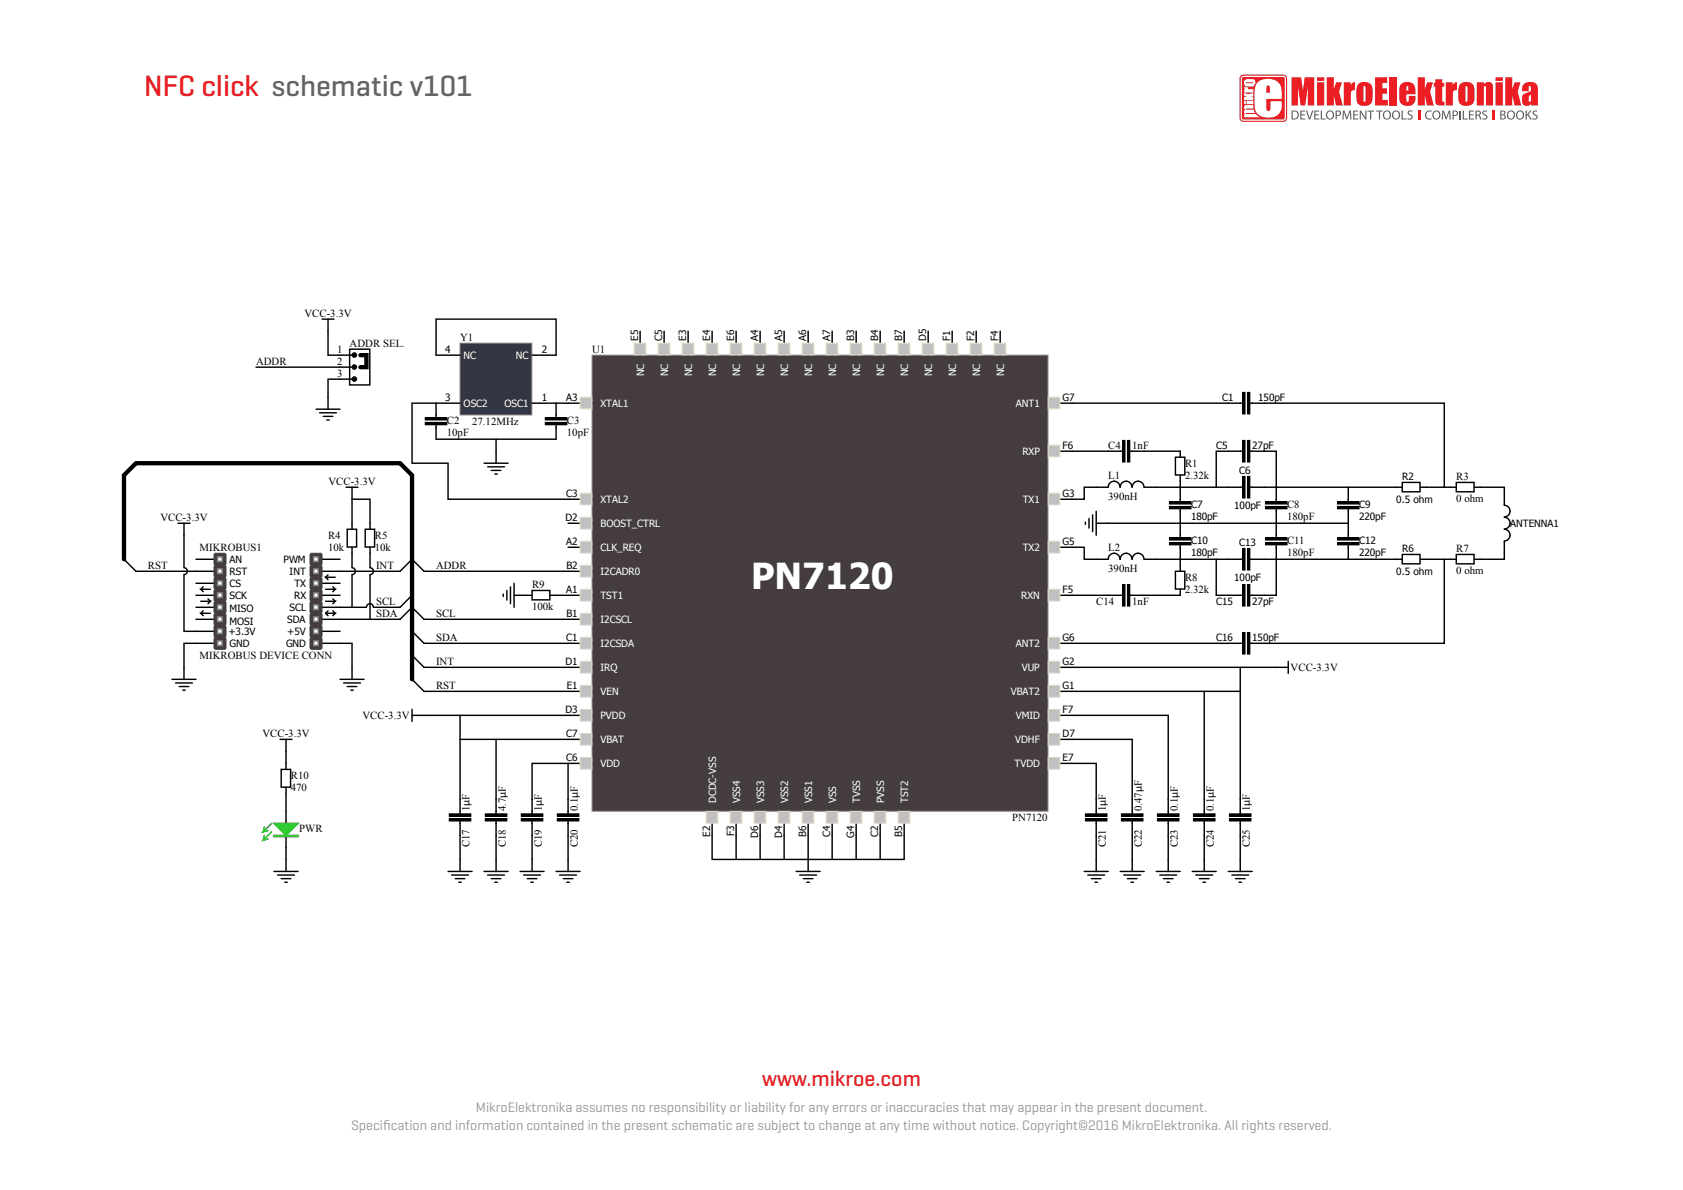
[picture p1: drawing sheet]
<svg xmlns="http://www.w3.org/2000/svg" width="297mm" height="210mm" viewBox="0 0 297 210" stroke-linecap="round" stroke-linejoin="round" font-family="sans-serif">
<!-- layer: Layer 1 -->
<g fill="#ed1d24">
<path d="M218.9 13.4l.5-.2h7a.69 .69 0 0 1 .7 .7v6.9a.69 .69 0 0 1-.7 .7h-7a.69 .69 0 0 1-.7-.7v-6.9z"/>
<path d="M227.9 13.6h1.7l.3 2.4 .3-2.4h1.7v5h-1.1v-3.3l-.5 3.3h-.8l-.4-3.3v3.3h-1.2z"/>
<path d="M234.1 13.6h1.3v2.1l.4-1.2h1l-.5 1.7 .7 2.4h-1.2l-.4-1.8v1.8h-1.3z"/>
<path d="M237.1 14.5h1.3l-.1 .6a.92 .92 0 0 1 .8-.6v1.4l-.5 .1-.2 .3v2.3h-1.3z"/>
<path d="M242.7 13.6h2.1v1h-.8v1h.8v.9h-.8v1.1h.9v1h-2.2z"/>
<path d="M245.2 13.6h1.3v5h-1.3z"/>
<path d="M250.2 13.6h1.2v2.1l.4-1.2h1.1l-.5 1.7 .6 2.4h-1.2l-.4-1.8v1.8h-1.2z"/>
<path d="M253.3 14h1.2v.6h.4v.7h-.4v2.2l.1 .4 .3 .1v.6h-.5a.84 .84 0 0 1-1.1-.9v-2.4h-.3v-.7h.3z"/>
<path d="M255.1 14.5h1.3l-.1 .6a.93 .93 0 0 1 .8-.6v1.4l-.5 .1-.2 .3v2.3h-1.3z"/>
<path d="M260.6 14.5h1.3v.4a.86 .86 0 0 1 1-.4 .86 .86 0 0 1 .6 .9v3.2h-1.3v-3.2l-.1-.2-.2 .2v3.2h-1.3z"/>
<path d="M265.6 13.6h1.3v2.1l.4-1.2h1l-.5 1.7 .7 2.4h-1.2l-.4-1.8v1.8h-1.3z"/>
<path d="M232.4 13.6h1.3v.7h-1.3zM232.4 14.5h1.3v4.1h-1.3z"/>
<path d="M239.7 14.8a1.46 1.46 0 0 1 1.7-.3 1.46 1.46 0 0 1 .8 1.5v1a1.48 1.48 0 0 1-1 1.7 1.48 1.48 0 0 1-1.8-.8v-2.2l.1-.5zM240.7 15.2l-.1 2.3v.4l.2 .1 .2-.2v-2.1l-.1-.4z"/>
<path d="M247.4 14.8a1.5 1.5 0 0 1 1.6-.2 1.5 1.5 0 0 1 .8 1.5v.6h-1.6v1.2l.2 .1 .2-.1v-1h1.2a1.45 1.45 0 0 1-1.3 1.8 1.45 1.45 0 0 1-1.6-1.6l.1-1.8zM248.3 15.2l-.1 .8h.3v-.7z"/>
<path d="M257.7 14.8a1.46 1.46 0 0 1 1.7-.3 1.46 1.46 0 0 1 .8 1.5v1a1.48 1.48 0 0 1-1 1.7 1.48 1.48 0 0 1-1.8-.8v-2.2l.1-.5zM258.7 15.2l-.1 2.3v.4l.2 .1 .2-.2v-2.1l-.1-.4z"/>
<path d="M263.9 13.6h1.3v.7h-1.3zM263.9 14.5h1.3v4.1h-1.3z"/>
<path d="M269 14.8a1.47 1.47 0 0 1 2.4 .6v3.2h-1.2v-.3a.86 .86 0 0 1-1 .3 .86 .86 0 0 1-.6-.9l.1-.9 .8-.4a.67 .67 0 0 0 .6-.4 .67 .67 0 0 0-.1-.8l-.2 .1v.8h-1.2v-.8zM270 16.8a.86 .86 0 0 0 0 1.2l.2-.2v-1.1z"/>
</g>
<g fill="#fff">
<path d="M219.2 13.4l-.3 .5 .1 7.2 .4 .2 7.3-.1 .2-.4v-7.2l-.5-.2zM219.3 13.6h7.1l.3 .1v7.1l-.1 .2-7.2 .1-.2-.2v-7z"/>
<path d="M219.6 17.8v.6h.2v-.6zM219.5 15.4l.3 .4h-.2v.5h1.6v-.6h-.9l-.1-.3zM220 17.8v.6h1.2v-.6zM219.6 16.4v.5l.5 .2h-.5v.6h1.6v-.6h-.6l.6-.2v-.5l-.9 .2zM219.7 18.6l-.2 .4 .2 .4-.2 .3 .2 .4h-.1v.6h2.8l-.8-.6h-1.7v-.2h1.6l-.2-.6-1.4-.1 1.3-.1v-.5zM219.7 14.1a.74 .74 0 0 0-.1 .9 .74 .74 0 0 0 .9 .3l.7-.1 .1-.2a.6 .6 0 0 0 .2-.7 .6 .6 0 0 0-.6-.3h-.9zM219.9 14.6h1.3l-1.1 .1z"/>
<path d="M222 14.5a2.77 2.77 0 0 1 4 .6l.2 1v1.4h-2.7v1.6a.35 .35 0 0 0 .1 .4 .35 .35 0 0 0 .4 0l.2-.5v-1.1h2a2.28 2.28 0 0 1-1.5 2.8 2.47 2.47 0 0 1-3.2-1.5l-.1-3.3 .2-1zM223.5 15.2v1.2h.6l-.1-1.2a.31 .31 0 0 0-.5 0z"/>
</g>
<g fill="#ed1d24">
<path d="M250.3 19.5h.4v1.7h-.4z"/>
<path d="M263.4 19.5h.4v1.7h-.4z"/>
</g>
<g fill="#58595b">
<path d="M229.5 19.5h.8v.2h-.6v.5h.6v.1h-.6v.6h.7v.2h-.9z"/>
<path d="M230.5 19.5h.2l.4 1.4 .4-1.4h.3l-.6 1.6h-.2z"/>
<path d="M231.9 19.5h.9v.2h-.7v.5h.6v.1h-.6v.6h.7v.2h-.9z"/>
<path d="M233.1 19.5h.2v1.4h.7v.2h-.9z"/>
<path d="M237 19.5h.3l.4 1.3 .4-1.3h.3l.1 1.6h-.2l-.1-1.4-.5 1.4h-.1l-.4-1.4-.1 1.4h-.2z"/>
<path d="M238.8 19.5h.9v.2h-.7v.5h.6v.1h-.6v.6h.7v.2h-.9z"/>
<path d="M240 19.5h.2l.8 1.3-.1-1.3h.2v1.6h-.2l-.8-1.3v1.3h-.1z"/>
<path d="M241.3 19.5h1.2v.2h-.5v1.4h-.2v-1.4h-.5z"/>
<path d="M242.9 19.5h1.1v.2h-.5v1.4h-.2v-1.4h-.4z"/>
<path d="M247.3 19.5h.2v1.4h.7v.2h-.9z"/>
<path d="M248.5 19.7a.65 .65 0 0 1 .7-.1v.1h-.3l-.3 .1v.2l.3 .2a.46 .46 0 0 1 .4 .4 .46 .46 0 0 1-.2 .4h-.7v-.2l.6 .1a.26 .26 0 0 0 0-.5h-.2a.45 .45 0 0 1-.3-.7z"/>
<path d="M251.7 19.7a.93 .93 0 0 1 1-.1l-.1 .1a.64 .64 0 0 0-.9 .6 .64 .64 0 0 0 .9 .6l.1 .1a.82 .82 0 0 1-1.1-.2 .82 .82 0 0 1 .1-1.1z"/>
<path d="M254.5 19.5h.3l.4 1.3 .5-1.3h.2l.1 1.6h-.2v-1.4l-.5 1.4h-.2l-.4-1.4-.1 1.4h-.2z"/>
<path d="M257.6 19.5h.2v1.6h-.2z"/>
<path d="M258.1 19.5h.2v1.4h.7v.2h-.9z"/>
<path d="M259.2 19.5h.9v.2h-.7v.5h.6v.1h-.6v.6h.7v.2h-.9z"/>
<path d="M261.6 19.7a.66 .66 0 0 1 .8-.1v.1h-.3l-.3 .1v.2l.3 .2a.46 .46 0 0 1 .4 .4 .46 .46 0 0 1-.2 .4h-.7v-.2l.5 .1a.26 .26 0 0 0 .1-.5h-.2a.45 .45 0 0 1-.4-.7z"/>
<path d="M269.2 19.5h.2v.8l.6-.8h.3l-.6 .7 .6 .9h-.2l-.5-.8-.2 .2v.6h-.2z"/>
<path d="M270.5 19.7a.65 .65 0 0 1 .8-.1l-.1 .1h-.3l-.2 .1v.2l.3 .2a.46 .46 0 0 1 .3 .4 .46 .46 0 0 1-.2 .4h-.7l.1-.2 .5 .1a.26 .26 0 0 0 0-.5h-.1a.45 .45 0 0 1-.4-.7z"/>
<path d="M227.9 19.5a.86 .86 0 0 1 1.1 .2 .86 .86 0 0 1 0 1.2l-.4 .2h-.7zM228.1 19.7v1.2a.66 .66 0 0 0 .9-.6 .66 .66 0 0 0-.9-.6z"/>
<path d="M234.2 19.7a.76 .76 0 0 1 1.1 .1 .76 .76 0 0 1-.2 1.1 .76 .76 0 0 1-1.1-.3l.1-.6zM234.3 19.9a.58 .58 0 0 0 0 .8 .58 .58 0 0 0 .8 .1 .58 .58 0 0 0 .1-.9 .58 .58 0 0 0-.9 0z"/>
<path d="M235.7 19.5a.58 .58 0 0 1 .7 .1 .58 .58 0 0 1 .1 .7l-.6 .2v.6h-.2zM235.9 19.7l.1 .6a.37 .37 0 0 0 .5-.3 .39 .39 0 0 0-.6-.3z"/>
<path d="M244.2 19.7a.76 .76 0 0 1 1.2 .1 .76 .76 0 0 1-.2 1.1 .76 .76 0 0 1-1.1-.3v-.6zM244.4 19.9a.58 .58 0 0 0-.1 .8 .58 .58 0 0 0 .8 .1 .58 .58 0 0 0 .1-.9 .58 .58 0 0 0-.8 0z"/>
<path d="M245.9 19.7a.76 .76 0 0 1 1.1 .1 .76 .76 0 0 1-.2 1.1 .76 .76 0 0 1-1.1-.3v-.6zM246 19.9a.58 .58 0 0 0-.1 .8 .58 .58 0 0 0 .8 .1 .58 .58 0 0 0 .1-.9 .58 .58 0 0 0-.8 0z"/>
<path d="M253 19.7a.76 .76 0 0 1 1.1 .1 .76 .76 0 0 1-.2 1.1 .76 .76 0 0 1-1.1-.3v-.6zM253.1 19.9a.58 .58 0 0 0-.1 .8 .58 .58 0 0 0 .9 .1 .58 .58 0 0 0 0-.9 .58 .58 0 0 0-.8 0z"/>
<path d="M256.3 19.5a.58 .58 0 0 1 .8 .1 .58 .58 0 0 1 .1 .7l-.7 .2v.6h-.2zM256.5 19.7l.1 .6a.38 .38 0 0 0 .5-.3 .39 .39 0 0 0-.6-.3z"/>
<path d="M260.4 19.5a.59 .59 0 0 1 .6 0 .59 .59 0 0 1 .3 .6l-.3 .2 .4 .8a.46 .46 0 0 1-.4-.6l-.4-.1v.7h-.2zM260.6 19.7v.6a.37 .37 0 0 0 .4-.1 .37 .37 0 0 0 .1-.4z"/>
<path d="M264.8 19.5a.52 .52 0 0 1 .6 0 .52 .52 0 0 1 .2 .7h-.2a.47 .47 0 0 1 .3 .7 .47 .47 0 0 1-.6 .2h-.3zM265 19.7v.5a.34 .34 0 0 0 .3-.1 .34 .34 0 0 0 .1-.3zM265 20.3v.6h.3l.2-.3a.43 .43 0 0 0-.5-.3z"/>
<path d="M266.1 19.7a.76 .76 0 0 1 1.1 .1 .76 .76 0 0 1-.1 1.1 .76 .76 0 0 1-1.1-.3v-.6zM266.3 19.9a.58 .58 0 0 0-.1 .8 .58 .58 0 0 0 .8 .1 .58 .58 0 0 0 .1-.9 .58 .58 0 0 0-.8 0z"/>
<path d="M267.7 19.7a.76 .76 0 0 1 1.1 .1 .76 .76 0 0 1-.1 1.1 .76 .76 0 0 1-1.1-.3v-.6zM267.9 19.9a.58 .58 0 0 0-.1 .8 .58 .58 0 0 0 .8 .1 .58 .58 0 0 0 .1-.9 .58 .58 0 0 0-.8 0z"/>
</g>
<g fill="none" stroke="#000" stroke-width=".25">
<path d="M56.8 56.3h2.1M57.9 56.3v6.4h2.1M45.2 64.8h14.8M55.8 72.2h4.2M56.4 72.8h3M57 73.5h1.7M57.7 74.1h.4M60 66.9h-2.1v5.3M87.5 79.6v2.1M189.2 79.6h6.4M21.9 98.7l2.1 2.1h13.8M31.4 92.3h2.1"/>
<path d="M32.5 92.3v7.9a.61 .61 0 0 1 .6 .6 .61 .61 0 0 1-.6 .6M34.6 98.7h3.2M56.8 98.7h3.2M61.1 86h2.1M62.1 97.6v2.6a.61 .61 0 0 1 .6 .6 .61 .61 0 0 1-.6 .6M62.1 92.3v-4.2h3.2v4.2M62.1 86v2.1M65.3 97.6v2.6a.61 .61 0 0 1 .6 .6 .61 .61 0 0 1-.6 .6M85.4 81.7h4.3M86.1 82.4h2.9M86.7 83h1.7M87.3 83.7h.5"/>
<path d="M191.5 92.1v.4M192.2 91.5v1.7M192.8 90.9v2.9M193.4 92.3h14.9M193.4 90.2v4.3M208.3 84.9v1.1M265.5 93.4a1.04 1.04 0 0 1 1 1 1.04 1.04 0 0 1-1 1.1M265.5 91.3a1.04 1.04 0 0 1 1 1 1.04 1.04 0 0 1-1 1.1M265.5 87v2.2a1.04 1.04 0 0 1 1 1 1.04 1.04 0 0 1-1 1M265.5 95.5v2.1M30.4 119.9h4.2M32.5 101.4v10h5.3"/>
<path d="M34.6 109.3h3.2M34.6 105.1h3.2M34.6 102.9h3.2M34.6 107.2h3.2M37.8 113.5h-5.3v6.4M56.8 113.5h5.3v6.4M56.8 109.3h3.2M56.8 100.8h13.8l2.1-2.1 2.1 2.1h25.5M56.8 105.1h3.2M56.8 102.9h3.2M56.8 107.2h3.2M56.8 111.4h3.2"/>
<path d="M60 119.9h4.2M62.1 101.4v5.8M65.3 101.4v7.9M72.7 115.6l2.1 2.2h25.5M72.7 119.9l2.1 2.1h25.5M72.7 111.4l2.1 2.1h25.5M72.7 105.1l-2.1 2.1M88.8 104.8v.5M89.4 104.2v1.7M90.1 103.6v2.9M90.7 105.1h2.1M90.7 102.9v4.3"/>
<path d="M98.1 105.1h2.2M100.3 109.3h-25.5l-2.1-2.1-2.1 2.1M189.2 113.5h27.5M189.2 105.1h6.4M189.2 117.8h29.7v4.2M225.2 117.8h2.1M227.3 116.7v2.1M31 120.5h3M31.6 121.2h1.7M32.3 121.8h.4M49.4 130.5h2.1M50.5 130.5v4.2"/>
<path d="M60.6 120.5h3M61.3 121.2h1.7M61.9 121.8h.4M72.7 126.2h2.1M72.7 125.2v2.1M87.5 130.5v10.6M189.2 134.7h4.2v6.4M189.2 126.2h17v14.9M189.2 130.5h10.6v10.6M212.5 122v19.1M48.4 153.8h4.2M49 154.4h3"/>
<path d="M49.6 155.1h1.7M50.3 155.7h.4M50.5 140v3.2M50.5 149.5v4.3M79.1 153.8h4.2M79.7 154.4h3M80.3 155.1h1.7M81 155.7h.4M81.2 147.4v6.4M85.4 153.8h4.3M86.1 154.4h2.9M86.7 155.1h1.7"/>
<path d="M87.3 155.7h.5M87.5 151.7v2.1M91.8 153.8h4.2M92.4 154.4h3M93 155.1h1.7M93.7 155.7h.4M93.9 151.7v2.1M98.1 153.8h4.3M98.8 154.4h2.9M99.4 155.1h1.7M100 155.7h.5M100.3 147.4v6.4"/>
<path d="M129.9 147.4v4.3M134.1 147.4v4.3M138.4 147.4v4.3M140.5 153.8h4.2M141.1 154.4h3M141.8 155.1h1.7M142.4 155.7h.4M142.6 147.4v6.4M146.8 147.4v4.3M151.1 147.4v4.3M155.3 147.4v4.3M191.3 153.8h4.3"/>
<path d="M192 154.4h2.9M192.6 155.1h1.7M193.2 155.7h.5M193.4 147.4v6.4M197.7 153.8h4.2M198.3 154.4h3M199 155.1h1.7M199.6 155.7h.4M199.8 147.4v6.4M204 153.8h4.3M204.7 154.4h2.9M205.3 155.1h1.7"/>
<path d="M205.9 155.7h.5M206.2 147.4v6.4M210.4 153.8h4.2M211 154.4h3M211.7 155.1h1.7M212.3 155.7h.4M212.5 147.4v6.4M216.7 153.8h4.3M217.4 154.4h2.9M218 155.1h1.7M218.7 155.7h.4M218.9 151.7v2.1"/>
</g>
<path d="M21.9 98.7v-14.8l2.1-2.2h46.6l2.1 2.2v36" fill="none" stroke="#000" stroke-width=".76"/>
<path d="M37.8 97.8l.2-.2h1.7l.2 .2v1.7l-.2 .3h-1.7l-.2-.3z" fill-rule="evenodd" fill="#443c3e"/>
<path d="M37.8 97.8l.2-.2h1.7l.2 .2v1.7l-.2 .3h-1.7l-.2-.3z" fill="none" stroke="#443c3e" stroke-width=".18"/>
<path d="M37.8 100l.2-.2h1.7l.2 .2v1.7l-.2 .2h-1.7l-.2-.2z" fill-rule="evenodd" fill="#443c3e"/>
<path d="M37.8 100l.2-.2h1.7l.2 .2v1.7l-.2 .2h-1.7l-.2-.2z" fill="none" stroke="#443c3e" stroke-width=".18"/>
<g fill="#fff" stroke="#808080" stroke-width=".25">
<path d="M38.4 98.3h.8v.8h-.8z"/>
<path d="M38.4 100.4h.8v.8h-.8z"/>
</g>
<path d="M37.8 102.1l.2-.2h1.7l.2 .2v1.7l-.2 .2h-1.7l-.2-.2z" fill-rule="evenodd" fill="#443c3e"/>
<path d="M37.8 102.1l.2-.2h1.7l.2 .2v1.7l-.2 .2h-1.7l-.2-.2z" fill="none" stroke="#443c3e" stroke-width=".18"/>
<path d="M37.8 104.2l.2-.2h1.7l.2 .2v1.7l-.2 .2h-1.7l-.2-.2z" fill-rule="evenodd" fill="#443c3e"/>
<path d="M37.8 104.2l.2-.2h1.7l.2 .2v1.7l-.2 .2h-1.7l-.2-.2z" fill="none" stroke="#443c3e" stroke-width=".18"/>
<g fill="#fff" stroke="#808080" stroke-width=".25">
<path d="M38.4 102.5h.8v.8h-.8z"/>
<path d="M38.4 104.6h.8v.8h-.8z"/>
</g>
<path d="M37.8 106.3l.2-.2h1.7l.2 .2v1.7l-.2 .2h-1.7l-.2-.2z" fill-rule="evenodd" fill="#443c3e"/>
<path d="M37.8 106.3l.2-.2h1.7l.2 .2v1.7l-.2 .2h-1.7l-.2-.2z" fill="none" stroke="#443c3e" stroke-width=".18"/>
<path d="M37.8 108.4l.2-.2h1.7l.2 .2v1.7l-.2 .2h-1.7l-.2-.2z" fill-rule="evenodd" fill="#443c3e"/>
<path d="M37.8 108.4l.2-.2h1.7l.2 .2v1.7l-.2 .2h-1.7l-.2-.2z" fill="none" stroke="#443c3e" stroke-width=".18"/>
<g fill="#fff" stroke="#808080" stroke-width=".25">
<path d="M38.4 106.7h.8v.9h-.8z"/>
<path d="M38.4 108.9h.8v.8h-.8z"/>
</g>
<path d="M38 110.3h1.7l.2 .3v1.7l-.2 .2h-1.7l-.2-.2v-1.7z" fill-rule="evenodd" fill="#443c3e"/>
<path d="M37.8 110.6l.2-.3h1.7l.2 .3v1.7l-.2 .2h-1.7l-.2-.2z" fill="none" stroke="#443c3e" stroke-width=".18"/>
<path d="M37.8 112.7l.2-.2h1.7l.2 .2v1.7l-.2 .2h-1.7l-.2-.2z" fill-rule="evenodd" fill="#443c3e"/>
<path d="M37.8 112.7l.2-.2h1.7l.2 .2v1.7l-.2 .2h-1.7l-.2-.2z" fill="none" stroke="#443c3e" stroke-width=".18"/>
<g fill="#fff" stroke="#808080" stroke-width=".25">
<path d="M38.4 111h.8v.8h-.8z"/>
<path d="M38.4 113.1h.8v.8h-.8z"/>
</g>
<path d="M54.7 97.8l.2-.2h1.7l.2 .2v1.7l-.2 .3h-1.7l-.2-.3z" fill-rule="evenodd" fill="#443c3e"/>
<path d="M54.7 97.8l.2-.2h1.7l.2 .2v1.7l-.2 .3h-1.7l-.2-.3z" fill="none" stroke="#443c3e" stroke-width=".18"/>
<path d="M54.9 99.8h1.7l.2 .2v1.7l-.2 .2h-1.7l-.2-.2v-1.7z" fill-rule="evenodd" fill="#443c3e"/>
<path d="M54.7 100l.2-.2h1.7l.2 .2v1.7l-.2 .2h-1.7l-.2-.2z" fill="none" stroke="#443c3e" stroke-width=".18"/>
<g fill="#fff" stroke="#808080" stroke-width=".25">
<path d="M55.3 98.3h.9v.8h-.9z"/>
<path d="M55.3 100.4h.9v.8h-.9z"/>
</g>
<path d="M54.9 101.9h1.7l.2 .2v1.7l-.2 .2h-1.7l-.2-.2v-1.7z" fill-rule="evenodd" fill="#443c3e"/>
<path d="M54.7 102.1l.2-.2h1.7l.2 .2v1.7l-.2 .2h-1.7l-.2-.2z" fill="none" stroke="#443c3e" stroke-width=".18"/>
<path d="M54.9 104h1.7l.2 .2v1.7l-.2 .2h-1.7l-.2-.2v-1.7z" fill-rule="evenodd" fill="#443c3e"/>
<path d="M54.7 104.2l.2-.2h1.7l.2 .2v1.7l-.2 .2h-1.7l-.2-.2z" fill="none" stroke="#443c3e" stroke-width=".18"/>
<g fill="#fff" stroke="#808080" stroke-width=".25">
<path d="M55.3 102.5h.9v.8h-.9z"/>
<path d="M55.3 104.6h.9v.8h-.9z"/>
</g>
<path d="M54.9 106.1h1.7l.2 .2v1.7l-.2 .2h-1.7l-.2-.2v-1.7z" fill-rule="evenodd" fill="#443c3e"/>
<path d="M54.7 106.3l.2-.2h1.7l.2 .2v1.7l-.2 .2h-1.7l-.2-.2z" fill="none" stroke="#443c3e" stroke-width=".18"/>
<path d="M54.9 108.2h1.7l.2 .2v1.7l-.2 .2h-1.7l-.2-.2v-1.7z" fill-rule="evenodd" fill="#443c3e"/>
<path d="M54.7 108.4l.2-.2h1.7l.2 .2v1.7l-.2 .2h-1.7l-.2-.2z" fill="none" stroke="#443c3e" stroke-width=".18"/>
<g fill="#fff" stroke="#808080" stroke-width=".25">
<path d="M55.3 106.7h.9v.9h-.9z"/>
<path d="M55.3 108.9h.9v.8h-.9z"/>
</g>
<path d="M54.9 110.3h1.7l.2 .3v1.7l-.2 .2h-1.7l-.2-.2v-1.7z" fill-rule="evenodd" fill="#443c3e"/>
<path d="M54.9 110.3h1.7l.2 .3v1.7l-.2 .2h-1.7l-.2-.2v-1.7z" fill="none" stroke="#443c3e" stroke-width=".18"/>
<path d="M54.7 112.7l.2-.2h1.7l.2 .2v1.7l-.2 .2h-1.7l-.2-.2z" fill-rule="evenodd" fill="#443c3e"/>
<path d="M54.7 112.7l.2-.2h1.7l.2 .2v1.7l-.2 .2h-1.7l-.2-.2z" fill="none" stroke="#443c3e" stroke-width=".18"/>
<g fill="#fff" stroke="#808080" stroke-width=".25">
<path d="M55.3 111h.9v.8h-.9z"/>
<path d="M55.3 113.1h.9v.8h-.9z"/>
</g>
<g fill="none" stroke="#000" stroke-width=".25">
<path d="M60 62.7h2.1M60 64.8h2.1M60 66.9h2.1M61.7 61.6h3.6v6.3h-3.6zM77 71.1v2.6M77 75v2.5M98.1 71.1v2.6M98.1 75v2.5M61.3 93.4h1.6v3.1h-1.6zM62.1 92.3v1.1M62.1 96.6v1M64.5 93.4h1.6v3.1h-1.6z"/>
<path d="M65.3 92.3v1.1M65.3 96.6v1M35.4 106.1h1.7l-.4 .4M35.9 107.8l-.5 .4M35.9 103.6l-.5 .4M36.7 105.7l.4 .4M37.1 108.2h-1.7l.5 .5M37.1 104h-1.7l.5 .4M57.5 104h1.7l-.5 .4M57.5 106.1h1.7l-.5 .4M57.5 108.2h1.7l-.5 .5M57.5 108.2l.4 .5"/>
<path d="M57.9 101.4l-.4 .5M57.9 107.8l-.4 .4M58.7 103.6l.5 .4M58.7 105.7l.5 .4M58.7 107.8l.5 .4M59.2 101.9h-1.7l.4 .4M60 109.3h10.6M65.9 107.2a.61 .61 0 0 0-.6-.7 .61 .61 0 0 0-.6 .7h-4.7M65.9 107.2h4.7M49.6 135.8h1.7v3.1h-1.7zM50.5 134.7v1.1M50.5 139v1"/>
<path d="M50.5 143.2v2.1M50.5 147.4v2.1"/>
</g>
<path d="M63.6 62.7h1.1v2.1h-1.1" fill="none" stroke="#000" stroke-width=".76"/>
<g fill="#000" stroke="#000" stroke-width=".18">
<path d="M62.2 62.4a.4 .4 0 0 0 .2 .6 .4 .4 0 0 0 .5-.3h-.4h.4a.4 .4 0 0 0-.3-.4 .4 .4 0 0 0-.4 .1zM62.5 62.7h.4z" fill-rule="evenodd"/>
<path d="M62.2 64.6a.4 .4 0 0 0 .2 .6 .4 .4 0 0 0 .5-.4h-.4h.4a.4 .4 0 0 0-.3-.4 .4 .4 0 0 0-.4 .2zM62.5 64.8h.4z" fill-rule="evenodd"/>
<path d="M62.2 66.7a.4 .4 0 0 0 .2 .6 .4 .4 0 0 0 .5-.4h-.4h.4a.4 .4 0 0 0-.3-.4 .4 .4 0 0 0-.4 .2zM62.5 66.9h.4z" fill-rule="evenodd"/>
</g>
<path d="M75 74.8h3.9M75 73.9h3.9M96.2 74.8h3.8M96.2 73.9h3.8" fill="none" stroke="#000" stroke-width=".42"/>
<path d="M75 74.5h3.9v.5h-3.9zM75 73.7h3.9v.4h-3.9zM96.2 74.5h3.8v.5h-3.8zM96.2 73.7h3.8v.4h-3.8z" fill="none" stroke="#000" stroke-width=".18"/>
<path d="M48.4 147.5h4.2" fill="none" stroke="#00bf00" stroke-width=".21"/>
<path d="M48.4 147.4h4.2v.2h-4.2z" fill="none" stroke="#00bf00" stroke-width=".25"/>
<path d="M48.4 145.3h4.2l-2.1 2.1z" fill="#00bf00"/>
<path d="M46.7 147.4l-.3 .9M46.7 145.9l-.3 .9M47.9 146.8l-1.5 1.5 .9-.2M47.9 145.3l-1.5 1.5 .9-.2M48.4 145.3h4.2l-2.1 2.1z" fill="none" stroke="#00bf00" stroke-width=".25"/>
<g fill="none" stroke="#000" stroke-width=".25">
<path d="M195.6 79.6h2.5M199.4 79.6h2.5M92.8 105.1h1.1M93.9 104.2h3.1v1.7h-3.1zM97.1 105.1h1M195.6 105.1h2.5M199.4 105.1h2.5M74.8 126.2h6.4M81.2 130.5h19.1M100.3 126.2h-19.1v17.4M189.2 122h29.7v21.6M81.2 144.9v2.5"/>
<path d="M87.5 141.1v2.5M87.5 144.9v6.8M93.9 143.6v-8.9h6.4v8.9M93.9 144.9v6.8M100.3 144.9v2.5M125.7 147.4v4.3h33.9v-4.3M193.4 141.1v2.5M193.4 144.9v2.5M199.8 141.1v2.5M199.8 144.9v2.5M206.2 141.1v2.5M206.2 144.9v2.5"/>
<path d="M212.5 141.1v2.5M212.5 144.9v2.5M218.9 144.9v6.8"/>
</g>
<g fill="none" stroke="#000" stroke-width=".42">
<path d="M198.3 77.7v3.8M199.2 77.7v3.8M198.3 103.1v3.9M199.2 103.1v3.9M79.3 144.7h3.8M79.3 143.8h3.8M85.6 144.7h3.8M85.6 143.8h3.8M92 144.7h3.8M92 143.8h3.8M98.3 144.7h3.9M98.3 143.8h3.9"/>
<path d="M191.5 144.7h3.9M191.5 143.8h3.9M197.9 144.7h3.8M197.9 143.8h3.8M204.3 144.7h3.8M204.3 143.8h3.8M210.6 144.7h3.8M210.6 143.8h3.8M217 144.7h3.8M217 143.8h3.8"/>
</g>
<g fill="none" stroke="#000" stroke-width=".18">
<path d="M198.1 77.7h.4v3.8h-.4zM199 77.7h.4v3.8h-.4zM198.1 103.1h.4v3.9h-.4zM199 103.1h.4v3.9h-.4zM79.3 144.5h3.8v.4h-3.8zM79.3 143.6h3.8v.4h-3.8zM85.6 144.5h3.8v.4h-3.8zM85.6 143.6h3.8v.4h-3.8zM92 144.5h3.8v.4h-3.8zM92 143.6h3.8v.4h-3.8zM98.3 144.5h3.9v.4h-3.9zM98.3 143.6h3.9v.4h-3.9z"/>
<path d="M191.5 144.5h3.9v.4h-3.9zM191.5 143.6h3.9v.4h-3.9zM197.9 144.5h3.8v.4h-3.8zM197.9 143.6h3.8v.4h-3.8zM204.3 144.5h3.8v.4h-3.8zM204.3 143.6h3.8v.4h-3.8zM210.6 144.5h3.8v.4h-3.8zM210.6 143.6h3.8v.4h-3.8zM217 144.5h3.8v.4h-3.8zM217 143.6h3.8v.4h-3.8z"/>
</g>
<path d="M104.5 62.7h80.4v80.4h-80.4z" fill="#443c3e" stroke="#808080" stroke-width=".18"/>
<path d="M113 58.4v4.3M117.2 58.4v4.3M121.4 58.4v4.3M125.7 58.4v4.3M129.9 58.4v4.3M134.1 58.4v4.3M138.4 58.4v4.3M142.6 58.4v4.3" fill="none" stroke="#000" stroke-width=".25"/>
<g fill="#c0c0c0" stroke="#e5dec5" stroke-width=".18">
<path d="M111.9 60.6h2.1v2h-2.1z"/>
<path d="M116.1 60.6h2.1v2h-2.1z"/>
<path d="M120.4 60.6h2v2h-2z"/>
<path d="M124.6 60.6h2.1v2h-2.1z"/>
<path d="M128.8 60.6h2.1v2h-2.1z"/>
<path d="M133.1 60.6h2.1v2h-2.1z"/>
<path d="M137.3 60.6h2.1v2h-2.1z"/>
<path d="M141.6 60.6h2v2h-2z"/>
</g>
<path d="M146.8 58.4v4.3M151.1 58.4v4.3M155.3 58.4v4.3M159.6 58.4v4.3" fill="none" stroke="#000" stroke-width=".25"/>
<g fill="#c0c0c0" stroke="#e5dec5" stroke-width=".18">
<path d="M145.8 60.6h2.1v2h-2.1z"/>
<path d="M150 60.6h2.1v2h-2.1z"/>
<path d="M154.3 60.6h2v2h-2z"/>
<path d="M158.5 60.6h2.1v2h-2.1z"/>
</g>
<path d="M163.8 58.4v4.3M168 58.4v4.3M172.3 58.4v4.3M176.5 58.4v4.3" fill="none" stroke="#000" stroke-width=".25"/>
<g fill="#c0c0c0" stroke="#e5dec5" stroke-width=".18">
<path d="M162.7 60.6h2.1v2h-2.1z"/>
<path d="M167 60.6h2v2h-2z"/>
<path d="M171.2 60.6h2.1v2h-2.1z"/>
<path d="M175.4 60.6h2.1v2h-2.1z"/>
</g>
<path d="M100.3 105.1h4.2M100.3 109.3h4.2M100.3 113.5h4.2M100.3 117.8h4.2M100.3 134.7h4.2M100.3 126.2h4.2M100.3 130.5h4.2M100.3 122h4.2" fill="none" stroke="#000" stroke-width=".25"/>
<g fill="#c0c0c0" stroke="#e5dec5" stroke-width=".18">
<path d="M102.4 133.7h2v2h-2z"/>
<path d="M102.4 129.4h2v2.1h-2z"/>
<path d="M102.4 125.2h2v2.1h-2z"/>
<path d="M102.4 120.9h2v2.1h-2z"/>
<path d="M102.4 116.7h2v2.1h-2z"/>
<path d="M102.4 112.5h2v2h-2z"/>
<path d="M102.4 108.2h2v2.1h-2z"/>
<path d="M102.4 104h2v2.1h-2z"/>
</g>
<path d="M100.3 88.1h4.2M100.3 92.3h4.2M100.3 96.6h4.2M100.3 100.8h4.2" fill="none" stroke="#000" stroke-width=".25"/>
<g fill="#c0c0c0" stroke="#e5dec5" stroke-width=".18">
<path d="M102.4 99.8h2v2h-2z"/>
<path d="M102.4 95.5h2v2.1h-2z"/>
<path d="M102.4 91.3h2v2.1h-2z"/>
<path d="M102.4 87h2v2.1h-2z"/>
</g>
<path d="M100.3 71.1h4.2" fill="none" stroke="#000" stroke-width=".25"/>
<path d="M102.4 70.1h2v2.1h-2z" fill="#c0c0c0" stroke="#e5dec5" stroke-width=".18"/>
<path d="M146.8 143.2v4.2M151.1 143.2v4.2M155.3 143.2v4.2M159.6 143.2v4.2" fill="none" stroke="#000" stroke-width=".25"/>
<g fill="#c0c0c0" stroke="#e5dec5" stroke-width=".18">
<path d="M158.5 143.2h2.1v2.1h-2.1z"/>
<path d="M154.3 143.2h2v2.1h-2z"/>
<path d="M150 143.2h2.1v2.1h-2.1z"/>
<path d="M145.8 143.2h2.1v2.1h-2.1z"/>
</g>
<path d="M129.9 143.2v4.2M134.1 143.2v4.2M138.4 143.2v4.2M142.6 143.2v4.2" fill="none" stroke="#000" stroke-width=".25"/>
<g fill="#c0c0c0" stroke="#e5dec5" stroke-width=".18">
<path d="M141.6 143.2h2v2.1h-2z"/>
<path d="M137.3 143.2h2.1v2.1h-2.1z"/>
<path d="M133.1 143.2h2.1v2.1h-2.1z"/>
<path d="M128.8 143.2h2.1v2.1h-2.1z"/>
</g>
<path d="M125.7 143.2v4.2" fill="none" stroke="#000" stroke-width=".25"/>
<path d="M124.6 143.2h2.1v2.1h-2.1z" fill="#c0c0c0" stroke="#e5dec5" stroke-width=".18"/>
<path d="M185 71.1h4.2M185 79.6h4.2M185 96.6h4.2M185 88.1h4.2" fill="none" stroke="#000" stroke-width=".25"/>
<g fill="#c0c0c0" stroke="#e5dec5" stroke-width=".18">
<path d="M185 70.1h2.1v2.1h-2.1z"/>
<path d="M185 78.6h2.1v2h-2.1z"/>
<path d="M185 87h2.1v2.1h-2.1z"/>
<path d="M185 95.5h2.1v2.1h-2.1z"/>
</g>
<path d="M185 117.8h4.2M185 113.5h4.2M185 105.1h4.2" fill="none" stroke="#000" stroke-width=".25"/>
<g fill="#c0c0c0" stroke="#e5dec5" stroke-width=".18">
<path d="M185 104h2.1v2.1h-2.1z"/>
<path d="M185 112.5h2.1v2h-2.1z"/>
<path d="M185 116.7h2.1v2.1h-2.1z"/>
</g>
<path d="M185 134.7h4.2M185 130.5h4.2M185 126.2h4.2M185 122h4.2" fill="none" stroke="#000" stroke-width=".25"/>
<g fill="#c0c0c0" stroke="#e5dec5" stroke-width=".18">
<path d="M185 120.9h2.1v2.1h-2.1z"/>
<path d="M185 125.2h2.1v2.1h-2.1z"/>
<path d="M185 129.4h2.1v2.1h-2.1z"/>
<path d="M185 133.7h2.1v2h-2.1z"/>
</g>
<g fill="none" stroke="#000" stroke-width=".25">
<path d="M77 77.5h21.1M77 71.1h-4.3v10.6h6.4v6.4h21.2M77 62.7v-6.4h21.1v6.4M87.5 77.5v2.1M98.1 71.1h2.2M189.2 71.1h27.5M201.9 79.6h6.4v1.1M216.7 79.6h-2.1v6.4M223.1 71.1h31.8v14.9M223.1 79.6h2.1v6.4M189.2 96.6h2.1v2.1h4.3a1.04 1.04 0 0 1 1-1.1 1.04 1.04 0 0 1 1 1.1M197.6 86a1.04 1.04 0 0 0-1-1.1 1.04 1.04 0 0 0-1 1.1h-4.3v2.1h-2.1"/>
<path d="M199.8 86a1.04 1.04 0 0 0-1.1-1.1 1.04 1.04 0 0 0-1 1.1M199.8 98.7a1.04 1.04 0 0 0-1.1-1.1 1.04 1.04 0 0 0-1 1.1M201.9 86a1.04 1.04 0 0 0-1.1-1.1 1.04 1.04 0 0 0-1 1.1M201.9 98.7a1.04 1.04 0 0 0-1.1-1.1 1.04 1.04 0 0 0-1 1.1M201.9 98.7h6.4v2.1M201.9 86h2.1M207.4 80.7h1.7v3.1h-1.7zM208.3 83.9v1M214.6 98.7v6.4h2.1M225.2 98.7v6.4h-2.1M229.5 92.3h8.4M254.9 98.7v14.8h-31.8"/>
<path d="M255.9 86h1.1M255.9 98.7h1.1M257 85.1h3.1v1.7h-3.1zM257 97.8h3.1v1.7h-3.1zM260.2 86h5.3v1M265.5 97.6v1.1h-5.3M207.4 100.8h1.7v3.1h-1.7zM208.3 104v1.1h-6.4M218.9 117.8h6.3"/>
</g>
<path d="M81.2 60.6h12.7v12.6h-12.7z" fill="#323543" stroke="#808080" stroke-width=".18"/>
<g fill="none" stroke="#000" stroke-width=".25">
<path d="M77 71.1h4.2M77 62.7h4.2M93.9 71.1h4.2M93.9 62.7h4.2M216.7 71.1h2.6M216.7 79.6h2.6M220.6 71.1h2.5M220.6 79.6h2.5M204 86h15.3M208.3 96.2v2.5h11M208.3 92.3h21.2M208.3 86v2.5"/>
<path d="M208.3 89.8v5.1M220.6 86h26.9M220.6 98.7h26.9M225.2 86v2.5M225.2 89.8v5.1M225.2 96.2v2.5M237.9 86v2.5M237.9 89.8v5.1M237.9 96.2v2.5M247.5 85.1h3.1v1.7h-3.1zM247.5 97.8h3.1v1.7h-3.1zM250.6 86h5.3"/>
<path d="M250.6 98.7h5.3M216.7 105.1h2.6M216.7 113.5h2.6M220.6 105.1h2.5M220.6 113.5h2.5"/>
</g>
<g fill="none" stroke="#000" stroke-width=".42">
<path d="M219.5 69.2v3.9M219.5 77.7v3.8M220.3 69.2v3.9M220.3 77.7v3.8M206.4 89.6h3.8M206.4 88.7h3.8M206.4 95.9h3.8M206.4 95.1h3.8M219.5 84.1v3.8M219.5 96.8v3.8M220.3 84.1v3.8M220.3 96.8v3.8"/>
<path d="M223.3 89.6h3.8M223.3 88.7h3.8M223.3 95.9h3.8M223.3 95.1h3.8M236 89.6h3.8M236 88.7h3.8M236 95.9h3.8M236 95.1h3.8M219.5 103.1v3.9M219.5 111.6v3.8M220.3 103.1v3.9M220.3 111.6v3.8"/>
</g>
<g fill="none" stroke="#000" stroke-width=".18">
<path d="M219.3 77.7h.4v3.8h-.4zM219.3 69.2h.4v3.9h-.4zM220.1 77.7h.5v3.8h-.5zM220.1 69.2h.5v3.9h-.5zM206.4 89.4h3.8v.4h-3.8zM206.4 88.5h3.8v.4h-3.8zM206.4 95.7h3.8v.5h-3.8zM206.4 94.9h3.8v.4h-3.8zM219.3 84.1h.4v3.8h-.4zM219.3 96.8h.4v3.8h-.4zM220.1 84.1h.5v3.8h-.5zM220.1 96.8h.5v3.8h-.5z"/>
<path d="M223.3 89.4h3.8v.4h-3.8zM223.3 88.5h3.8v.4h-3.8zM223.3 95.7h3.8v.5h-3.8zM223.3 94.9h3.8v.4h-3.8zM236 89.4h3.8v.4h-3.8zM236 88.5h3.8v.4h-3.8zM236 95.7h3.8v.5h-3.8zM236 94.9h3.8v.4h-3.8zM219.3 103.1h.4v3.9h-.4zM219.3 111.6h.4v3.8h-.4zM220.1 103.1h.5v3.9h-.5zM220.1 111.6h.5v3.8h-.5z"/>
</g>
<text font-size="6.3" fill="#fff" x="132.6" y="104">PN7120</text>
<text font-size="5.3" fill="#ed1d24" x="25.4" y="16.9">NFC click schematic v101</text>
<text font-size="3.9" fill="#ed1d24" x="134.5" y="191.6">www.mikroe.com</text>
<g font-size="2.5" fill="#939399">
<text x="84" y="196.2">MikroElektronika assumes no responsibility or liability for any errors or inaccuracies that may appear in the present document.</text>
<text x="62" y="199.4">Specif</text>
<text x="67.6" y="199.4">ication and information contained in the present schematic are subject to change at any time without notice. Copyright©2016 MikroElektronika. All rights reserved.</text>
</g>
<g font-size="1.9">
<text x="53.7" y="55.9">VCC-3.3V</text>
<text x="45.2" y="64.4">ADDR</text>
<text x="59.5" y="62.3">1</text>
<text x="59.5" y="64.4">2</text>
<text x="61.7" y="61.2">ADDR SEL.</text>
<text x="81.2" y="60.1">Y1</text>
<text x="104.5" y="62.3">U1</text>
<text x="59.5" y="66.5">3</text>
<text x="78.9" y="74.8">C2</text>
<text x="78.9" y="76.9">10pF</text>
<text x="83.3" y="75">27.12MHz</text>
<text x="100" y="74.8">C3</text>
<text x="100" y="76.9">10pF</text>
<text x="195.6" y="79.2">C4</text>
<text x="199.8" y="79.2">1nF</text>
<text x="209.1" y="82.4">R1</text>
<text x="58" y="85.6">VCC-3.3V</text>
<text x="195.6" y="84.5">L1</text>
<text x="195.6" y="88.3">390nH</text>
<text x="209.1" y="84.5">2.32k</text>
<text x="227.1" y="89.6">C8</text>
<text x="257" y="84.7">R3</text>
<text x="257" y="88.5">0 ohm</text>
<text x="28.3" y="91.9">VCC-3.3V</text>
<text x="57.9" y="95.1">R4</text>
<text x="66.1" y="95.1">R5</text>
<text x="227.1" y="91.7">180pF</text>
<text x="227.1" y="95.9">C11</text>
<text x="26.1" y="100.4">RST</text>
<text x="35.2" y="97.2">MIKROBUS1</text>
<text x="57.9" y="97.2">10k</text>
<text x="66.1" y="97.2">10k</text>
<text x="66.4" y="100.4">INT</text>
<text x="77" y="100.4">ADDR</text>
<text x="195.6" y="97.2">L2</text>
<text x="195.6" y="101">390nH</text>
<text x="227.1" y="98.1">180pF</text>
<text x="257" y="97.4">R7</text>
<text x="257" y="101.2">0 ohm</text>
<text x="66.4" y="106.7">SCL</text>
<text x="93.9" y="103.8">R9</text>
<text x="93.9" y="107.6">100k</text>
<text x="193.4" y="106.7">C14</text>
<text x="199.8" y="106.7">1nF</text>
<text x="209.1" y="102.5">R8</text>
<text x="209.1" y="104.6">2.32k</text>
<text x="66.4" y="108.9">SDA</text>
<text x="77" y="108.9">SCL</text>
<text x="77" y="113.1">SDA</text>
<text x="35.2" y="116.3">MIKROBUS DEVICE CONN</text>
<text x="77" y="117.3">INT</text>
<text x="227.8" y="118.4">VCC-3.3V</text>
<text x="77" y="121.6">RST</text>
<text x="46.3" y="130.1">VCC-3.3V</text>
<text x="64" y="126.9">VCC-3.3V</text>
<text x="51.3" y="137.5">R10</text>
<text x="51.3" y="139.6">470</text>
<text x="82.9" y="143.2" transform="rotate(-90 82.9 143.2)">1µF</text>
<text x="89.2" y="143.2" transform="rotate(-90 89.2 143.2)">4.7µF</text>
<text x="95.6" y="143.2" transform="rotate(-90 95.6 143.2)">1µF</text>
<text x="101.9" y="143.2" transform="rotate(-90 101.9 143.2)">0.1µF</text>
<text x="195.1" y="143.2" transform="rotate(-90 195.1 143.2)">1µF</text>
<text x="201.5" y="143.2" transform="rotate(-90 201.5 143.2)">0.47µF</text>
<text x="207.9" y="143.2" transform="rotate(-90 207.9 143.2)">0.1µF</text>
<text x="214.2" y="143.2" transform="rotate(-90 214.2 143.2)">0.1µF</text>
<text x="220.6" y="143.2" transform="rotate(-90 220.6 143.2)">1µF</text>
<text x="52.8" y="146.8">PWR</text>
<text x="82.9" y="149.5" transform="rotate(-90 82.9 149.5)">C17</text>
<text x="89.2" y="149.5" transform="rotate(-90 89.2 149.5)">C18</text>
<text x="95.6" y="149.5" transform="rotate(-90 95.6 149.5)">C19</text>
<text x="101.9" y="149.5" transform="rotate(-90 101.9 149.5)">C20</text>
<text x="178.6" y="144.9">PN7120</text>
<text x="195.1" y="149.5" transform="rotate(-90 195.1 149.5)">C21</text>
<text x="201.5" y="149.5" transform="rotate(-90 201.5 149.5)">C22</text>
<text x="207.9" y="149.5" transform="rotate(-90 207.9 149.5)">C23</text>
<text x="214.2" y="149.5" transform="rotate(-90 214.2 149.5)">C24</text>
<text x="220.6" y="149.5" transform="rotate(-90 220.6 149.5)">C25</text>
</g>
<g font-size="1.8">
<text x="78.5" y="62.3">4</text>
<text x="95.6" y="62.3">2</text>
<text x="112.6" y="60.1" transform="rotate(-90 112.6 60.1)">E5</text>
<text x="116.8" y="60.1" transform="rotate(-90 116.8 60.1)">C5</text>
<text x="121.1" y="60.1" transform="rotate(-90 121.1 60.1)">E3</text>
<text x="125.3" y="60.1" transform="rotate(-90 125.3 60.1)">E4</text>
<text x="129.6" y="60.1" transform="rotate(-90 129.6 60.1)">E6</text>
<text x="133.8" y="60.1" transform="rotate(-90 133.8 60.1)">A4</text>
<text x="138" y="60.1" transform="rotate(-90 138 60.1)">A5</text>
<text x="142.3" y="60.1" transform="rotate(-90 142.3 60.1)">A6</text>
<text x="146.5" y="60.1" transform="rotate(-90 146.5 60.1)">A7</text>
<text x="150.7" y="60.1" transform="rotate(-90 150.7 60.1)">B3</text>
<text x="155" y="60.1" transform="rotate(-90 155 60.1)">B4</text>
<text x="159.2" y="60.1" transform="rotate(-90 159.2 60.1)">B7</text>
<text x="163.4" y="60.1" transform="rotate(-90 163.4 60.1)">D5</text>
<text x="167.7" y="60.1" transform="rotate(-90 167.7 60.1)">F1</text>
<text x="171.9" y="60.1" transform="rotate(-90 171.9 60.1)">F2</text>
<text x="176.1" y="60.1" transform="rotate(-90 176.1 60.1)">F4</text>
<text x="78.5" y="70.8">3</text>
<text x="95.6" y="70.8">1</text>
<text x="99.9" y="70.8">A3</text>
<text x="187.5" y="70.8">G7</text>
<text x="215.7" y="70.8">C1</text>
<text x="222" y="70.8">150pF</text>
<text x="187.5" y="79.3">F6</text>
<text x="214.6" y="79.3">C5</text>
<text x="218.7" y="83.7">C6</text>
<text x="221" y="79.3">27pF</text>
<text x="99.9" y="87.7">C3</text>
<text x="187.5" y="87.7">G3</text>
<text x="210.2" y="89.7">C7</text>
<text x="217.8" y="89.9">100pF</text>
<text x="239.8" y="89.7">C9</text>
<text x="246.4" y="88.8">0.5 ohm</text>
<text x="247.5" y="84.8">R2</text>
<text x="99.8" y="92">D2</text>
<text x="210.2" y="91.8">180pF</text>
<text x="239.8" y="91.8">220pF</text>
<text x="266.5" y="93">ANTENNA1</text>
<text x="40.5" y="99.4">AN</text>
<text x="40.5" y="101.5">RST</text>
<text x="50.1" y="99.4">PWM</text>
<text x="51.1" y="101.5">INT</text>
<text x="99.9" y="96.2">A2</text>
<text x="100" y="100.5">B2</text>
<text x="187.5" y="96.2">G5</text>
<text x="210.2" y="96">C10</text>
<text x="210.2" y="98.1">180pF</text>
<text x="218.7" y="96.4">C13</text>
<text x="239.8" y="96">C12</text>
<text x="239.8" y="98.1">220pF</text>
<text x="246.4" y="101.5">0.5 ohm</text>
<text x="247.5" y="97.5">R6</text>
<text x="40.5" y="103.6">CS</text>
<text x="40.5" y="105.8">SCK</text>
<text x="51.1" y="107.9">SCL</text>
<text x="51.9" y="105.8">RX</text>
<text x="52" y="103.6">TX</text>
<text x="99.9" y="104.7">A1</text>
<text x="187.5" y="104.7">F5</text>
<text x="214.6" y="106.8">C15</text>
<text x="217.8" y="102.6">100pF</text>
<text x="221" y="106.8">27pF</text>
<text x="40.3" y="112.1">+3.3V</text>
<text x="40.5" y="110.2">MOSI</text>
<text x="40.5" y="108.1">MISO</text>
<text x="50.7" y="110">SDA</text>
<text x="50.7" y="112.1">+5V</text>
<text x="99.9" y="113.2">C1</text>
<text x="100" y="108.9">B1</text>
<text x="187.5" y="113.2">G6</text>
<text x="214.6" y="113.2">C16</text>
<text x="221" y="113.2">150pF</text>
<text x="40.5" y="114.2">GND</text>
<text x="50.5" y="114.2">GND</text>
<text x="99.8" y="117.4">D1</text>
<text x="187.5" y="117.4">G2</text>
<text x="99.8" y="125.9">D3</text>
<text x="100" y="121.6">E1</text>
<text x="187.5" y="121.6">G1</text>
<text x="187.5" y="125.9">F7</text>
<text x="99.9" y="130.1">C7</text>
<text x="187.5" y="130.1">D7</text>
<text x="99.9" y="134.4">C6</text>
<text x="187.5" y="134.4">E7</text>
<text x="125.3" y="147.7" transform="rotate(-90 125.3 147.7)">E2</text>
<text x="129.6" y="147.6" transform="rotate(-90 129.6 147.6)">F3</text>
<text x="133.8" y="147.9" transform="rotate(-90 133.8 147.9)">D6</text>
<text x="138" y="147.9" transform="rotate(-90 138 147.9)">D4</text>
<text x="142.3" y="147.7" transform="rotate(-90 142.3 147.7)">B6</text>
<text x="146.5" y="147.7" transform="rotate(-90 146.5 147.7)">C4</text>
<text x="150.7" y="147.9" transform="rotate(-90 150.7 147.9)">G4</text>
<text x="155" y="147.7" transform="rotate(-90 155 147.7)">C2</text>
<text x="159.2" y="147.7" transform="rotate(-90 159.2 147.7)">B5</text>
</g>
<g font-size="1.8" fill="#fff">
<text x="81.8" y="63.4">NC</text>
<text x="91" y="63.4">NC</text>
<text x="81.8" y="71.9">OSC2</text>
<text x="89" y="71.9">OSC1</text>
<text x="106" y="71.9">XTAL1</text>
<text x="113.7" y="66.4" transform="rotate(-90 113.7 66.4)">NC</text>
<text x="117.9" y="66.4" transform="rotate(-90 117.9 66.4)">NC</text>
<text x="122.1" y="66.4" transform="rotate(-90 122.1 66.4)">NC</text>
<text x="126.4" y="66.4" transform="rotate(-90 126.4 66.4)">NC</text>
<text x="130.6" y="66.4" transform="rotate(-90 130.6 66.4)">NC</text>
<text x="134.8" y="66.4" transform="rotate(-90 134.8 66.4)">NC</text>
<text x="139.1" y="66.4" transform="rotate(-90 139.1 66.4)">NC</text>
<text x="143.3" y="66.4" transform="rotate(-90 143.3 66.4)">NC</text>
<text x="147.6" y="66.4" transform="rotate(-90 147.6 66.4)">NC</text>
<text x="151.8" y="66.4" transform="rotate(-90 151.8 66.4)">NC</text>
<text x="156" y="66.4" transform="rotate(-90 156 66.4)">NC</text>
<text x="160.3" y="66.4" transform="rotate(-90 160.3 66.4)">NC</text>
<text x="164.5" y="66.4" transform="rotate(-90 164.5 66.4)">NC</text>
<text x="168.7" y="66.4" transform="rotate(-90 168.7 66.4)">NC</text>
<text x="173" y="66.4" transform="rotate(-90 173 66.4)">NC</text>
<text x="177.2" y="66.4" transform="rotate(-90 177.2 66.4)">NC</text>
<text x="179.3" y="71.9">ANT1</text>
<text x="180.4" y="80.3">RXP</text>
<text x="106" y="88.8">XTAL2</text>
<text x="180.5" y="88.8">TX1</text>
<text x="106" y="93">BOOST_CTRL</text>
<text x="106" y="97.3">CLK_REQ</text>
<text x="106" y="101.5">I2CADR0</text>
<text x="180.5" y="97.3">TX2</text>
<text x="106" y="105.8">TST1</text>
<text x="180.2" y="105.8">RXN</text>
<text x="106" y="110">I2CSCL</text>
<text x="106" y="114.2">I2CSDA</text>
<text x="106" y="118.5">IRQ</text>
<text x="179.3" y="114.2">ANT2</text>
<text x="180.3" y="118.5">VUP</text>
<text x="106" y="122.7">VEN</text>
<text x="178.4" y="122.7">VBAT2</text>
<text x="106" y="126.9">PVDD</text>
<text x="106" y="131.2">VBAT</text>
<text x="179.2" y="131.2">VDHF</text>
<text x="179.3" y="126.9">VMID</text>
<text x="106" y="135.4">VDD</text>
<text x="179" y="135.4">TVDD</text>
<text x="126.4" y="141.7" transform="rotate(-90 126.4 141.7)">DCDC-VSS</text>
<text x="130.6" y="141.7" transform="rotate(-90 130.6 141.7)">VSS4</text>
<text x="134.8" y="141.7" transform="rotate(-90 134.8 141.7)">VSS3</text>
<text x="139.1" y="141.7" transform="rotate(-90 139.1 141.7)">VSS2</text>
<text x="143.3" y="141.7" transform="rotate(-90 143.3 141.7)">VSS1</text>
<text x="147.6" y="141.7" transform="rotate(-90 147.6 141.7)">VSS</text>
<text x="151.8" y="141.7" transform="rotate(-90 151.8 141.7)">TVSS</text>
<text x="156" y="141.7" transform="rotate(-90 156 141.7)">PVSS</text>
<text x="160.3" y="141.7" transform="rotate(-90 160.3 141.7)">TST2</text>
</g>
</svg>
